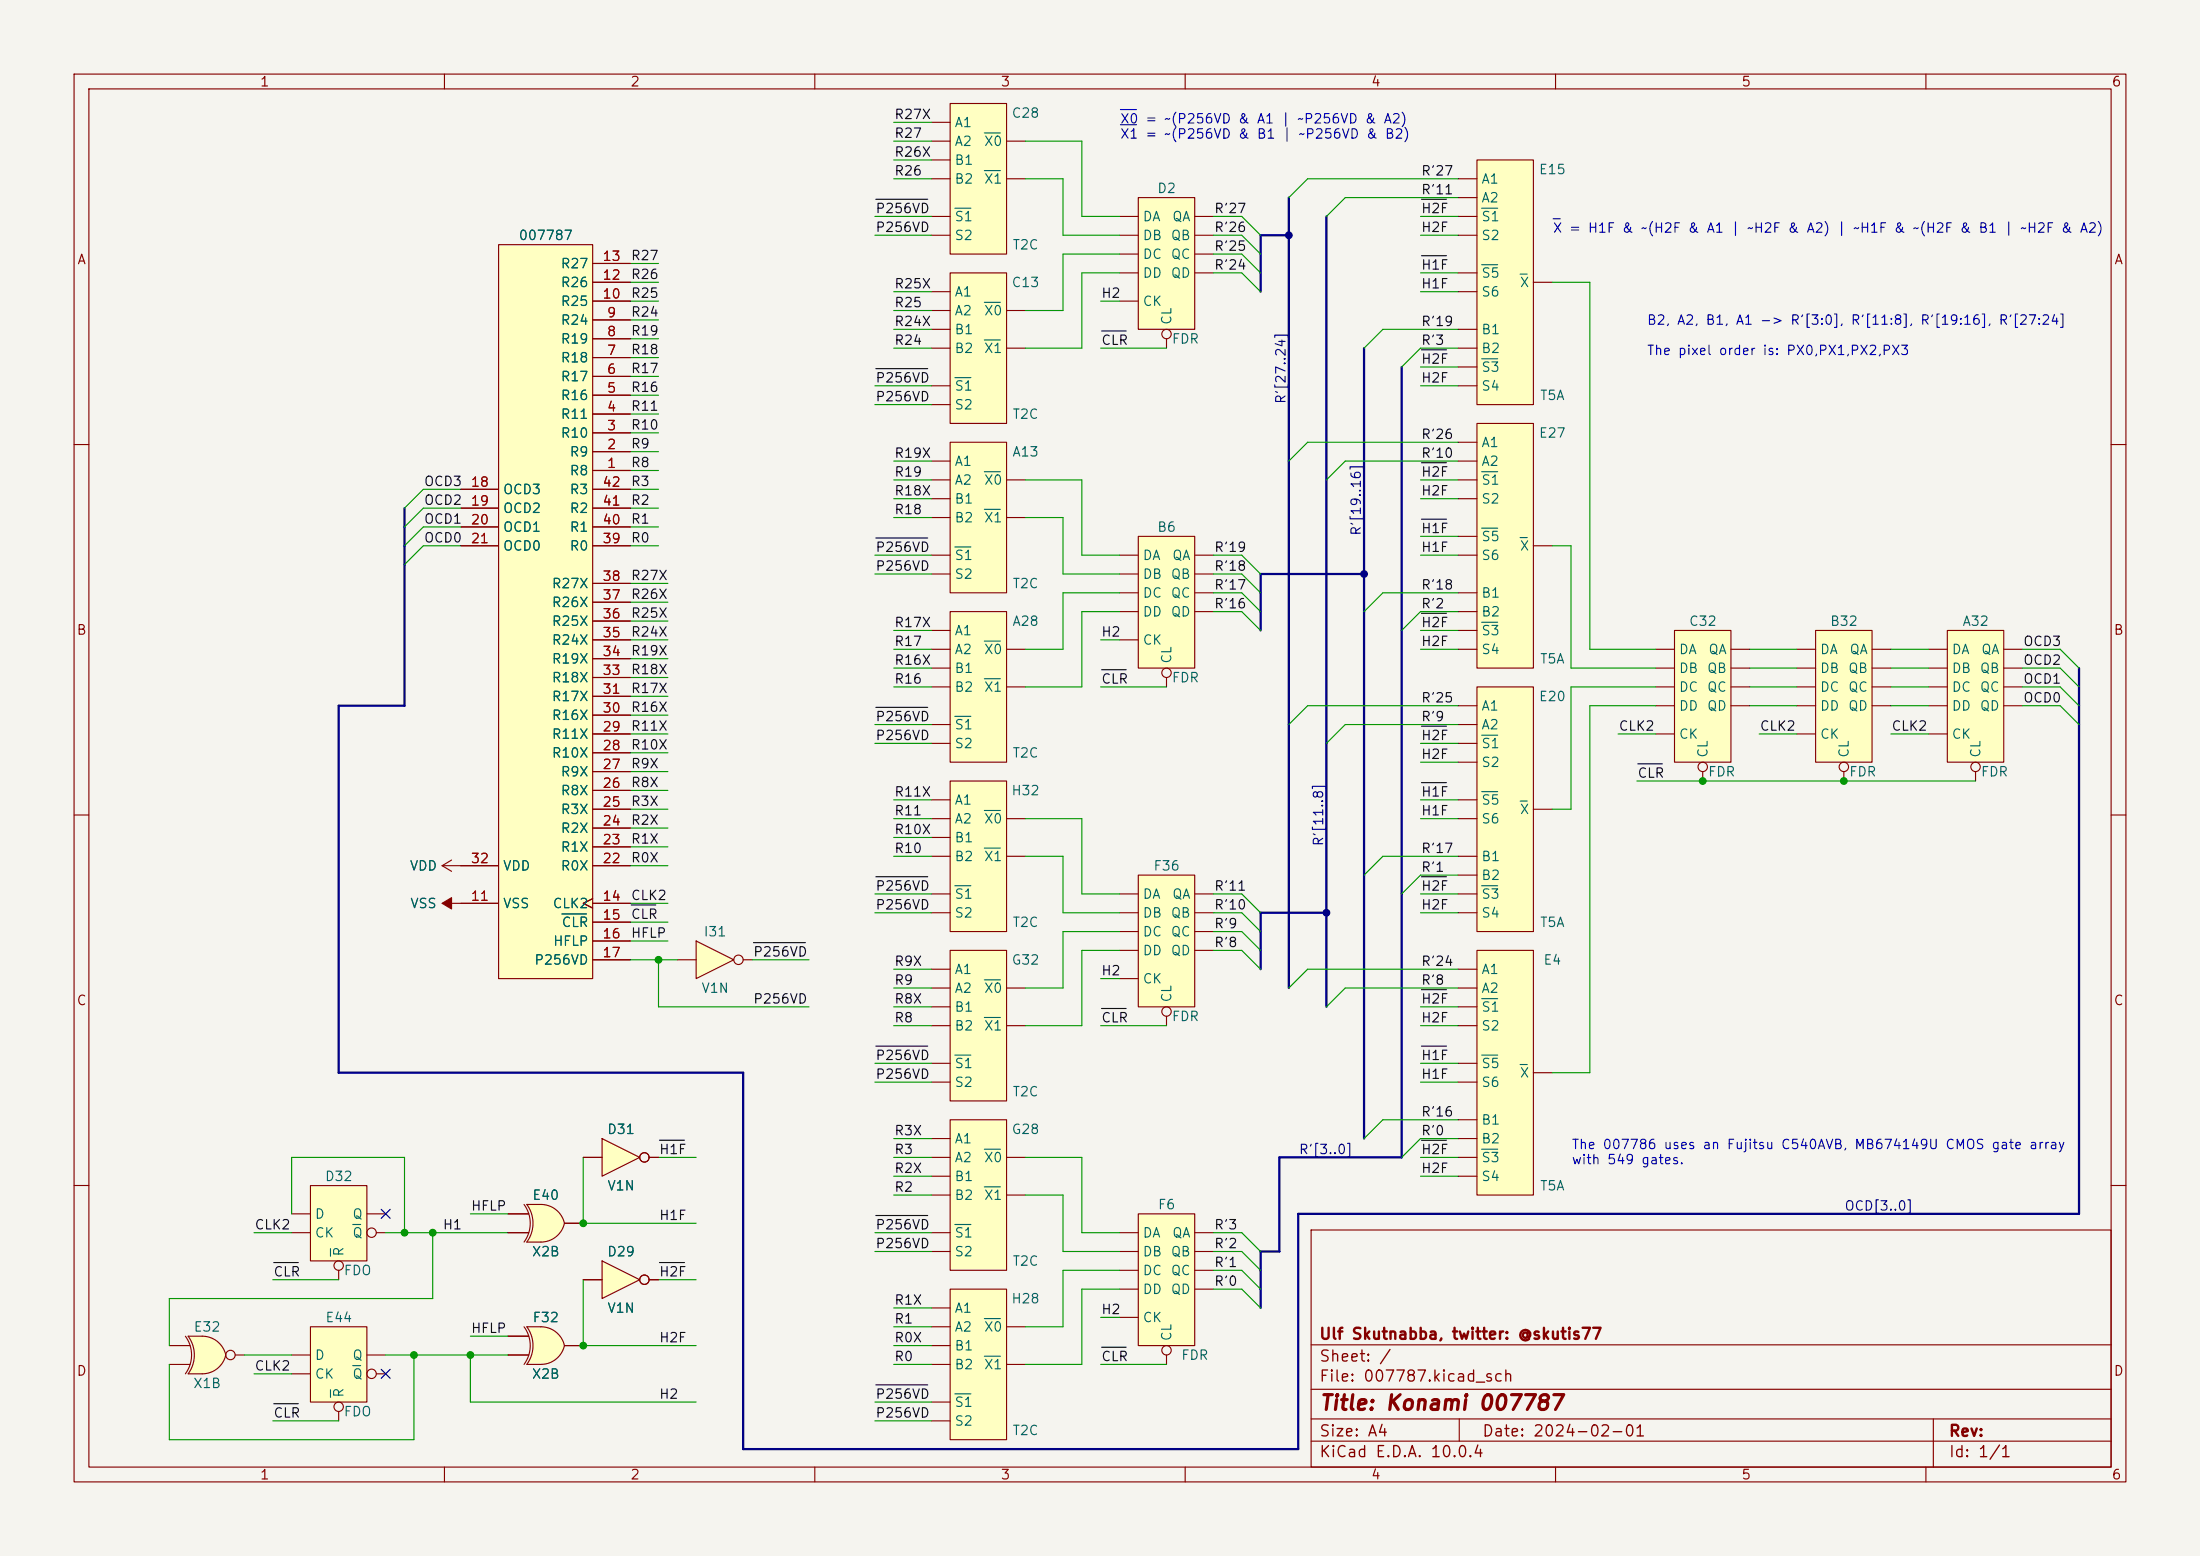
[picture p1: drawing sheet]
<svg xmlns="http://www.w3.org/2000/svg" width="297mm" height="210mm" viewBox="0 0 297 210" stroke-linecap="round" stroke-linejoin="round" font-family="sans-serif">
<path d="M0 0h297v210h-297z" fill="#f5f4ef" stroke="#f5f4ef" stroke-width=".14"/>
<g fill="none" stroke="#840000" stroke-width=".15">
<path d="M10 10h277v190h-277zM12 12h273v186h-273zM60 10v2M110 10v2M160 10v2M210 10v2M260 10v2M10 60h2M285 60h2M10 110h2M285 110h2M10 160h2"/>
<path d="M177 166h108v32h-108zM285 160h2M60 198v2M110 198v2M160 198v2M177 194.5h108M177 191.5h108M177 187.5h108M177 181.5h108M197 191.5v3M210 198v2M260 198v2"/>
<path d="M261 191.5v6.5"/>
</g>
<path d="M128.3 36.8h7.6v20.4h-7.6z" fill="#ffffc2"/>
<path d="M125.7 39.4h2.6M128.3 36.8h7.6v20.4h-7.6zM125.7 41.9h2.6M125.7 44.5h2.6M125.7 47h2.6M125.7 52.1h2.6M125.7 54.6h2.6M135.9 41.9h2.5M135.9 47h2.5" fill="none" stroke="#840000" stroke-width=".15"/>
<path d="M128.9 51h2.2M132.9 40.8h2.2M132.9 45.9h2.2" fill="none" stroke="#006464" stroke-width=".15"/>
<g fill="#ffffc2">
<path d="M71.1 179.1h1.9z"/>
<path d="M71.1 179.1h1.9v5.1h-1.9a4.3 4.3 0 0 0 0-5.1z"/>
</g>
<g fill="#ffffc2" stroke="#ffffc2" stroke-width=".14">
<path d="M73 180.9l3.2 .7a3.2 3.2 0 0 1-3.2 2.5z"/>
<path d="M73 179.1a3.2 3.2 0 0 1 3.2 2.5l-3.2 .7z"/>
</g>
<path d="M70.7 179.1a4.3 4.3 0 0 1 0 5M68.6 180.3h2.8M68.6 182.9h2.8M76.2 181.6a3.2 3.2 0 0 1-3.2 2.5M76.2 181.6h2.5M76.2 181.6a3.2 3.2 0 0 0-3.2-2.5h-1.9a4.3 4.3 0 0 1 0 5" fill="none" stroke="#840000" stroke-width=".15"/>
<path d="M71.1 184.2h1.9z" fill="#840000" stroke="#840000" stroke-width=".15"/>
<path d="M128.3 128.3h7.6v20.3h-7.6z" fill="#ffffc2"/>
<path d="M125.7 130.8h2.6M125.7 133.4h2.6M125.7 135.9h2.6M125.7 138.4h2.6M128.3 128.3h7.6v20.3h-7.6zM135.9 133.4h2.5M135.9 138.4h2.5M125.7 143.5h2.6M125.7 146.1h2.6" fill="none" stroke="#840000" stroke-width=".15"/>
<path d="M132.9 132.2h2.2M132.9 137.3h2.2M128.9 142.4h2.2" fill="none" stroke="#006464" stroke-width=".15"/>
<path d="M153.7 118.1h7.6v17.8h-7.6z" fill="#ffffc2"/>
<g fill="none" stroke="#840000" stroke-width=".15">
<path d="M153.7 118.1h7.6v17.8h-7.6zM151.1 120.7h2.6M151.1 123.2h2.6M151.1 125.7h2.6M151.1 128.3h2.6M151.1 132.1h2.6M157.5 137.2v1.2M161.3 120.7h2.5M161.3 123.2h2.5M161.3 125.7h2.5M161.3 128.3h2.5"/>
<circle cx="157.5" cy="136.5" r=".63"/>
</g>
<path d="M153.7 72.4h7.6v17.8h-7.6z" fill="#ffffc2"/>
<g fill="none" stroke="#840000" stroke-width=".15">
<path d="M151.1 74.9h2.6M151.1 77.5h2.6M153.7 72.4h7.6v17.8h-7.6zM161.3 74.9h2.5M161.3 77.5h2.5M151.1 80h2.6M151.1 82.6h2.6M151.1 86.4h2.6M157.5 91.4v1.3M161.3 80h2.5M161.3 82.6h2.5"/>
<circle cx="157.5" cy="90.8" r=".63"/>
</g>
<path d="M153.7 26.7h7.6v17.8h-7.6z" fill="#ffffc2"/>
<g fill="none" stroke="#840000" stroke-width=".15">
<path d="M151.1 29.2h2.6M151.1 31.8h2.6M151.1 34.3h2.6M151.1 36.8h2.6M153.7 26.7h7.6v17.8h-7.6zM161.3 29.2h2.5M161.3 31.8h2.5M161.3 34.3h2.5M161.3 36.8h2.5M151.1 40.6h2.6M157.5 45.7v1.3"/>
<circle cx="157.5" cy="45.1" r=".63"/>
</g>
<path d="M128.3 14h7.6v20.3h-7.6z" fill="#ffffc2"/>
<path d="M125.7 16.5h2.6M125.7 19.1h2.6M128.3 14h7.6v20.3h-7.6zM135.9 19.1h2.5M125.7 21.6h2.6M125.7 24.1h2.6M125.7 29.2h2.6M125.7 31.8h2.6M135.9 24.1h2.5" fill="none" stroke="#840000" stroke-width=".15"/>
<path d="M132.9 17.9h2.2M128.9 28.1h2.2M132.9 23h2.2" fill="none" stroke="#006464" stroke-width=".15"/>
<path d="M262.9 85.1h7.6v17.8h-7.6z" fill="#ffffc2"/>
<g fill="none" stroke="#840000" stroke-width=".15">
<path d="M260.3 87.6h2.6M260.3 90.2h2.6M260.3 92.7h2.6M260.3 95.3h2.6M260.3 99.1h2.6M262.9 85.1h7.6v17.8h-7.6zM270.5 87.6h2.5M270.5 90.2h2.5M270.5 92.7h2.5M270.5 95.3h2.5M266.7 104.1v1.3"/>
<circle cx="266.7" cy="103.5" r=".63"/>
</g>
<path d="M245.1 85.1h7.6v17.8h-7.6z" fill="#ffffc2"/>
<g fill="none" stroke="#840000" stroke-width=".15">
<path d="M242.6 87.6h2.5M242.6 90.2h2.5M242.6 92.7h2.5M242.6 95.3h2.5M242.6 99.1h2.5M245.1 85.1h7.6v17.8h-7.6zM252.7 87.6h2.6M252.7 90.2h2.6M252.7 92.7h2.6M252.7 95.3h2.6M248.9 104.1v1.3"/>
<circle cx="248.9" cy="103.5" r=".63"/>
</g>
<path d="M226.1 85.1h7.6v17.8h-7.6z" fill="#ffffc2"/>
<g fill="none" stroke="#840000" stroke-width=".15">
<path d="M223.5 87.6h2.6M223.5 90.2h2.6M223.5 92.7h2.6M223.5 95.3h2.6M223.5 99.1h2.6M226.1 85.1h7.6v17.8h-7.6zM233.7 87.6h2.5M233.7 90.2h2.5M233.7 92.7h2.5M233.7 95.3h2.5M229.9 104.1v1.3"/>
<circle cx="229.9" cy="103.5" r=".63"/>
</g>
<path d="M128.3 151.1h7.6v20.4h-7.6z" fill="#ffffc2"/>
<path d="M125.7 153.7h2.6M125.7 156.2h2.6M125.7 158.8h2.6M128.3 151.1h7.6v20.4h-7.6zM135.9 156.2h2.5M125.7 161.3h2.6M125.7 166.4h2.6M125.7 168.9h2.6M135.9 161.3h2.5" fill="none" stroke="#840000" stroke-width=".15"/>
<path d="M132.9 155.1h2.2M128.9 165.3h2.2M132.9 160.2h2.2" fill="none" stroke="#006464" stroke-width=".15"/>
<path d="M199.4 128.3h7.6v33h-7.6z" fill="#ffffc2"/>
<path d="M196.8 130.8h2.6M196.8 133.4h2.6M196.8 135.9h2.6M196.8 138.4h2.6M199.4 128.3h7.6v33h-7.6zM196.8 143.5h2.6M196.8 146.1h2.6M196.8 151.1h2.6M196.8 153.7h2.6M196.8 156.2h2.6M196.8 158.8h2.6M207 144.8h2.5" fill="none" stroke="#840000" stroke-width=".15"/>
<path d="M200 134.8h2.2M200 142.4h2.2M200 155.1h2.2M205.2 143.7h1" fill="none" stroke="#006464" stroke-width=".15"/>
<g fill="#ffffc2">
<path d="M71.1 162.6h1.9z"/>
<path d="M71.1 162.6h1.9v5h-1.9a4.3 4.3 0 0 0 0-5z"/>
</g>
<g fill="#ffffc2" stroke="#ffffc2" stroke-width=".14">
<path d="M73 164.4l3.2 .7a3.2 3.2 0 0 1-3.2 2.5z"/>
<path d="M73 162.6a3.2 3.2 0 0 1 3.2 2.5l-3.2 .7z"/>
</g>
<path d="M68.6 163.8h2.8M68.6 166.4h2.8M70.7 162.6a4.3 4.3 0 0 1 0 5M76.2 165.1a3.2 3.2 0 0 1-3.2 2.5M76.2 165.1h2.5M76.2 165.1a3.2 3.2 0 0 0-3.2-2.5h-1.9a4.3 4.3 0 0 1 0 5" fill="none" stroke="#840000" stroke-width=".15"/>
<path d="M71.1 167.6h1.9z" fill="#840000" stroke="#840000" stroke-width=".15"/>
<path d="M199.4 92.7h7.6v33h-7.6z" fill="#ffffc2"/>
<path d="M196.8 95.3h2.6M196.8 97.8h2.6M199.4 92.7h7.6v33h-7.6zM196.8 100.3h2.6M196.8 102.9h2.6M196.8 108h2.6M196.8 110.5h2.6M196.8 115.6h2.6M196.8 118.1h2.6M207 109.2h2.5M196.8 120.7h2.6M196.8 123.2h2.6" fill="none" stroke="#840000" stroke-width=".15"/>
<path d="M200 99.2h2.2M200 106.8h2.2M200 119.5h2.2M205.2 108.1h1" fill="none" stroke="#006464" stroke-width=".15"/>
<g fill="#ffffc2">
<path d="M25.4 180.3h1.9z"/>
<path d="M25.4 180.3h1.9v5.1h-1.9a4.3 4.3 0 0 0 0-5.1z"/>
</g>
<g fill="#ffffc2" stroke="#ffffc2" stroke-width=".14">
<path d="M27.3 182.2l3.2 .7a3.2 3.2 0 0 1-3.2 2.5z"/>
<path d="M27.3 180.3a3.2 3.2 0 0 1 3.2 2.6l-3.2 .7z"/>
</g>
<g fill="none" stroke="#840000" stroke-width=".15">
<path d="M22.9 181.6h2.8M22.9 184.2h2.8M25 180.3a4.3 4.3 0 0 1 0 5.1M25.4 185.4a4.3 4.3 0 0 0 0-5.1h1.9a3.1 3.1 0 0 1 3.1 2.7 3.2 3.2 0 0 1-3.1 2.4M31.7 182.9h1.3"/>
<circle cx="31.1" cy="182.9" r=".63"/>
</g>
<path d="M25.4 185.4h1.9z" fill="#840000" stroke="#840000" stroke-width=".15"/>
<path d="M81.3 153.7l5.1 2.5-5.1 2.6z" fill="#ffffc2"/>
<g fill="none" stroke="#840000" stroke-width=".15">
<path d="M78.7 156.2h2.6M81.3 153.7l5.1 2.5-5.1 2.6zM87.6 156.2h1.3"/>
<circle cx="87" cy="156.2" r=".63"/>
</g>
<path d="M81.3 170.2l5.1 2.5-5.1 2.6z" fill="#ffffc2"/>
<g fill="none" stroke="#840000" stroke-width=".15">
<path d="M78.7 172.7h2.6M81.3 170.2l5.1 2.5-5.1 2.6zM87.6 172.7h1.3"/>
<circle cx="87" cy="172.7" r=".63"/>
</g>
<path d="M41.9 160h7.6v10.2h-7.6z" fill="#ffffc2"/>
<g fill="none" stroke="#840000" stroke-width=".15">
<path d="M39.4 163.8h2.5M39.4 166.4h2.5M41.9 160h7.6v10.2h-7.6zM45.7 171.5v1.2M49.5 163.8h2.6M50.8 166.4h1.3"/>
<circle cx="45.7" cy="170.8" r=".63"/>
<circle cx="50.2" cy="166.4" r=".63"/>
</g>
<path d="M44.6 168.5v1M47.6 165.3h1.1" fill="none" stroke="#006464" stroke-width=".15"/>
<path d="M41.9 179.1h7.6v10.1h-7.6z" fill="#ffffc2"/>
<g fill="none" stroke="#840000" stroke-width=".15">
<path d="M41.9 179.1h7.6v10.1h-7.6zM39.4 182.9h2.5M39.4 185.4h2.5M45.7 190.5v1.3M49.5 182.9h2.6M50.8 185.4h1.3"/>
<circle cx="45.7" cy="189.9" r=".63"/>
<circle cx="50.2" cy="185.4" r=".63"/>
</g>
<path d="M44.6 187.6v1M47.6 184.3h1.1" fill="none" stroke="#006464" stroke-width=".15"/>
<path d="M199.4 21.6h7.6v33h-7.6z" fill="#ffffc2"/>
<path d="M196.8 24.1h2.6M196.8 26.7h2.6M196.8 29.2h2.6M196.8 31.8h2.6M196.8 36.8h2.6M196.8 39.4h2.6M199.4 21.6h7.6v33h-7.6zM207 38.1h2.5M196.8 44.5h2.6M196.8 47h2.6M196.8 49.5h2.6M196.8 52.1h2.6" fill="none" stroke="#840000" stroke-width=".15"/>
<path d="M200 28.1h2.2M200 35.7h2.2M205.2 37h1M200 48.4h2.2" fill="none" stroke="#006464" stroke-width=".15"/>
<path d="M199.4 57.2h7.6v33h-7.6z" fill="#ffffc2"/>
<path d="M196.8 59.7h2.6M199.4 57.2h7.6v33h-7.6zM196.8 62.2h2.6M196.8 64.8h2.6M196.8 67.3h2.6M196.8 72.4h2.6M196.8 74.9h2.6M207 73.7h2.5M196.8 80h2.6M196.8 82.6h2.6M196.8 85.1h2.6M196.8 87.6h2.6" fill="none" stroke="#840000" stroke-width=".15"/>
<path d="M200 63.7h2.2M200 71.3h2.2M205.2 72.6h1M200 84h2.2" fill="none" stroke="#006464" stroke-width=".15"/>
<path d="M128.3 174h7.6v20.3h-7.6z" fill="#ffffc2"/>
<path d="M125.7 176.5h2.6M125.7 179.1h2.6M128.3 174h7.6v20.3h-7.6zM135.9 179.1h2.5M125.7 181.6h2.6M125.7 184.2h2.6M125.7 189.2h2.6M125.7 191.8h2.6M135.9 184.2h2.5" fill="none" stroke="#840000" stroke-width=".15"/>
<path d="M132.9 178h2.2M128.9 188.1h2.2M132.9 183h2.2" fill="none" stroke="#006464" stroke-width=".15"/>
<path d="M153.7 163.8h7.6v17.8h-7.6z" fill="#ffffc2"/>
<g fill="none" stroke="#840000" stroke-width=".15">
<path d="M59.7 116.8l1.3 .8M59.7 116.8h2.5M61 116.1l-1.3 .7M59.7 121.9h2.5M151.1 166.4h2.6M151.1 168.9h2.6M151.1 171.5h2.6M151.1 174h2.6M151.1 177.8h2.6M153.7 163.8h7.6v17.8h-7.6zM161.3 166.4h2.5M161.3 168.9h2.5"/>
<path d="M161.3 171.5h2.5M161.3 174h2.5M157.5 182.9v1.3"/>
<circle cx="157.5" cy="182.2" r=".63"/>
</g>
<path d="M59.7 121.9l1.3-.7v1.5z" fill="#840000" stroke="#840000" stroke-width=".15"/>
<path d="M94 127l5.1 2.5-5.1 2.6z" fill="#ffffc2"/>
<g fill="none" stroke="#840000" stroke-width=".15">
<path d="M91.4 129.5h2.6M94 127l5.1 2.5-5.1 2.6zM100.3 129.5h1.3"/>
<circle cx="99.7" cy="129.5" r=".63"/>
</g>
<path d="M67.3 33h12.7v99.1h-12.7z" fill="#ffffc2"/>
<g fill="none" stroke="#840000" stroke-width=".15">
<path d="M67.3 33h12.7v99.1h-12.7zM80 38.1h5.1M80 35.6h5.1M80 58.4h5.1M80 55.9h5.1M80 53.3h5.1M80 50.8h5.1M80 48.3h5.1M80 45.7h5.1M80 43.2h5.1M80 40.6h5.1M62.2 66h5.1"/>
<path d="M62.2 68.6h5.1M62.2 71.1h5.1M62.2 73.7h5.1M80 63.5h5.1M80 61h5.1M80 66h5.1M80 68.6h5.1M80 71.1h5.1M80 73.7h5.1M80 78.7h5.1M80 99.1h5.1M80 96.5h5.1"/>
<path d="M80 94h5.1M80 91.4h5.1M80 88.9h5.1M80 86.4h5.1M80 83.8h5.1M80 81.3h5.1M62.2 116.8h5.1M80 116.8h5.1M80 114.3h5.1M80 111.8h5.1M80 109.2h5.1M80 106.7h5.1"/>
<path d="M80 104.1h5.1M80 101.6h5.1M62.2 121.9h5.1M80 121.3l-1.3 .6 1.3 .7M80 121.9h5.1M80 124.5h5.1M80 127h5.1M80 129.5h5.1"/>
</g>
<path d="M75.9 123.4h3.3" fill="none" stroke="#006464" stroke-width=".15"/>
<path d="M128.3 105.4h7.6v20.3h-7.6z" fill="#ffffc2"/>
<path d="M125.7 108h2.6M125.7 110.5h2.6M125.7 113h2.6M125.7 115.6h2.6M128.3 105.4h7.6v20.3h-7.6zM135.9 110.5h2.5M135.9 115.6h2.5M125.7 120.7h2.6M125.7 123.2h2.6" fill="none" stroke="#840000" stroke-width=".15"/>
<path d="M128.9 119.5h2.2M132.9 109.4h2.2M132.9 114.5h2.2" fill="none" stroke="#006464" stroke-width=".15"/>
<path d="M128.3 82.6h7.6v20.3h-7.6z" fill="#ffffc2"/>
<path d="M125.7 85.1h2.6M125.7 87.6h2.6M125.7 90.2h2.6M125.7 92.7h2.6M125.7 97.8h2.6M128.3 82.6h7.6v20.3h-7.6zM135.9 87.6h2.5M135.9 92.7h2.5M125.7 100.3h2.6" fill="none" stroke="#840000" stroke-width=".15"/>
<path d="M128.9 96.7h2.2M132.9 86.5h2.2M132.9 91.6h2.2" fill="none" stroke="#006464" stroke-width=".15"/>
<path d="M128.3 59.7h7.6v20.3h-7.6z" fill="#ffffc2"/>
<g fill="none" stroke="#840000" stroke-width=".15">
<path d="M80 38.1h5.1M80 35.6h5.1M80 58.4h5.1M80 55.9h5.1M80 53.3h5.1M80 50.8h5.1M80 48.3h5.1M80 45.7h5.1M80 43.2h5.1M80 40.6h5.1M128.3 59.7h7.6v20.3h-7.6zM62.2 66h5.1"/>
<path d="M62.2 68.6h5.1M62.2 71.1h5.1M62.2 73.7h5.1M80 63.5h5.1M80 61h5.1M80 66h5.1M80 68.6h5.1M80 71.1h5.1M80 73.7h5.1M80 78.7h5.1M125.7 62.2h2.6M125.7 64.8h2.6"/>
<path d="M125.7 67.3h2.6M125.7 69.9h2.6M125.7 74.9h2.6M125.7 77.5h2.6M135.9 64.8h2.5M135.9 69.9h2.5M80 99.1h5.1M80 96.5h5.1M80 94h5.1M80 91.4h5.1M80 88.9h5.1M80 86.4h5.1"/>
<path d="M80 83.8h5.1M80 81.3h5.1M62.2 116.8h5.1M80 116.8h5.1M80 114.3h5.1M80 111.8h5.1M80 109.2h5.1M80 106.7h5.1M80 104.1h5.1M80 101.6h5.1M62.2 121.9h5.1M80 121.3l-1.3 .6 1.3 .7"/>
<path d="M80 121.9h5.1M80 124.5h5.1M80 127h5.1M80 129.5h5.1M78.7 156.2h2.6M87.6 156.2h1.3M68.6 163.8h2.8M68.6 166.4h2.8M76.2 165.1h2.5M78.7 172.7h2.6M87.6 172.7h1.3M68.6 180.3h2.8"/>
<path d="M68.6 182.9h2.8M76.2 181.6h2.5"/>
<circle cx="87" cy="156.2" r=".63"/>
<circle cx="87" cy="172.7" r=".63"/>
</g>
<path d="M128.9 73.8h2.2M132.9 63.7h2.2M132.9 68.7h2.2M75.9 123.4h3.3" fill="none" stroke="#006464" stroke-width=".15"/>
<g fill="none" stroke="#0f0f0f" stroke-width=".15">
<path d="M118.2 26.9h7M191.9 26.9h3.4M191.9 34.5h3.4M118.2 49.8h7M148.7 44.7h3.3M191.9 47.2h3.4M118.2 72.6h7M191.9 62.5h3.4M191.9 70.1h3.4M118.2 95.5h7M148.7 90.4h3.3M191.9 98h3.4"/>
<path d="M191.9 82.8h3.4M118.2 118.3h7M191.9 118.3h3.4M191.9 105.6h3.4M221.1 103.1h3.3M85.2 122.1h3.3M101.7 127.2h7M148.7 136.1h3.3M191.9 133.6h3.4M89 153.9h3.4M118.2 141.2h7M191.9 141.2h3.4"/>
<path d="M191.9 153.9h3.4M37 170.4h3.3M89 170.4h3.4M118.2 164.1h7M37 189.5h3.3M118.2 186.9h7M148.7 181.8h3.3"/>
</g>
<path d="M174 31.8h-3.8v7.6M174 26.7v106.7M179.1 29.2v106.7M184.1 47v106.7M189.2 49.5v106.7h-16.5v12.7h-2.5v7.6M54.6 68.6v26.7h-8.9v49.5h54.6v50.8h75v-31.8h105.4v-73.6M184.1 77.5h-13.9v7.6M179.1 123.2h-8.9v7.6" fill="none" stroke="#000084" stroke-width=".3"/>
<g fill="none" stroke="#009600" stroke-width=".15">
<path d="M120.6 19.1h5.1M120.6 16.5h5.1M138.4 19.1h7.6v10.1h5.1M85.1 35.6h3.8M85.1 38.1h3.8M118.1 31.8h7.6M118.1 29.2h7.6M120.6 24.1h5.1M120.6 39.4h5.1M120.6 21.6h5.1M138.4 24.1h5.1v7.7h7.6M151.1 34.3h-7.6v7.6h-5.1"/>
<path d="M151.1 36.8h-5.1v10.2h-7.6M163.8 31.8h3.8l2.6 2.5M163.8 29.2h3.8l2.6 2.6M163.8 36.8h3.8l2.6 2.6M163.8 34.3h3.8l2.6 2.5M191.8 31.8h5M191.8 29.2h5M191.8 36.8h5M191.8 39.4h5M196.8 24.1h-20.3l-2.5 2.6M196.8 26.7h-15.2l-2.5 2.5M209.5 38.1h5.1v49.5h8.9"/>
<path d="M85.1 53.3h3.8M85.1 55.9h3.8M85.1 48.3h3.8M85.1 50.8h3.8M85.1 40.6h3.8M85.1 45.7h3.8M85.1 43.2h3.8M85.1 58.4h3.8M118.1 52.1h7.6M118.1 54.6h7.6M120.6 47h5.1M120.6 41.9h5.1"/>
<path d="M120.6 44.5h5.1M148.6 47h8.9M148.6 40.6h2.5M191.8 49.5h5M191.8 52.1h5M196.8 47h-5l-2.6 2.5M196.8 44.5h-10.1l-2.6 2.5M196.8 59.7h-20.3l-2.5 2.5M62.2 73.7h-5.1l-2.5 2.5M62.2 71.1h-5.1l-2.5 2.6M62.2 66h-5.1l-2.5 2.6M62.2 68.6h-5.1l-2.5 2.5"/>
<path d="M85.1 73.7h3.8M85.1 71.1h3.8M85.1 66h3.8M85.1 68.6h3.8M85.1 61h3.8M85.1 63.5h3.8M85.1 78.7h5.1M118.1 74.9h7.6M118.1 77.5h7.6M120.6 64.8h5.1M120.6 69.9h5.1M120.6 62.2h5.1"/>
<path d="M120.6 67.3h5.1M138.4 64.8h7.6v10.1h5.1M138.4 69.9h5.1v7.6h7.6M163.8 74.9h3.8l2.6 2.6M163.8 77.5h3.8l2.6 2.5M191.8 64.8h5M191.8 74.9h5M191.8 72.4h5M191.8 67.3h5M196.8 62.2h-15.2l-2.5 2.6M209.5 73.7h2.6v16.5h11.4M85.1 99.1h5.1"/>
<path d="M85.1 86.4h5.1M85.1 91.4h5.1M85.1 94h5.1M85.1 96.5h5.1M85.1 81.3h5.1M85.1 88.9h5.1M85.1 83.8h5.1M118.1 97.8h7.6M120.6 87.6h5.1M120.6 85.1h5.1M120.6 92.7h5.1M120.6 90.2h5.1"/>
<path d="M148.6 92.7h8.9M148.6 86.4h2.5M151.1 80h-7.6v7.6h-5.1M151.1 82.6h-5.1v10.1h-7.6M163.8 80h3.8l2.6 2.6M163.8 82.6h3.8l2.6 2.5M191.8 87.6h5M191.8 85.1h5M196.8 80h-10.1l-2.6 2.6M196.8 82.6h-5l-2.6 2.5M196.8 95.3h-20.3l-2.5 2.5M196.8 97.8h-15.2l-2.5 2.5"/>
<path d="M218.4 99.1h5.1M223.5 92.7h-11.4v16.5h-2.6M223.5 95.3h-8.9v49.5h-5.1M236.2 87.6h6.4M236.2 92.7h6.4M236.2 95.3h6.4M236.2 90.2h6.4M237.5 99.1h5.1M255.3 87.6h5M255.3 92.7h5M255.3 95.3h5M255.3 90.2h5"/>
<path d="M255.3 99.1h5M273 87.6h5.1l2.6 2.6M273 92.7h5.1l2.6 2.6M273 95.3h5.1l2.6 2.5M273 90.2h5.1l2.6 2.5M85.1 106.7h5.1M85.1 109.2h5.1M85.1 116.8h5.1M85.1 111.8h5.1M85.1 114.3h5.1M85.1 104.1h5.1M85.1 101.6h5.1"/>
<path d="M118.1 100.3h7.6M120.6 108h5.1M120.6 113h5.1M120.6 115.6h5.1M120.6 110.5h5.1M138.4 115.6h5.1v7.6h7.6M138.4 110.5h7.6v10.2h5.1M191.8 108h5M191.8 100.3h5M191.8 102.9h5M191.8 110.5h5M196.8 118.1h-5l-2.6 2.6"/>
<path d="M196.8 115.6h-10.1l-2.6 2.5M221 105.4h45.7M85.1 127h5.1M85.1 124.5h5.1M85.1 121.9h5.1M85.1 129.5h6.3M88.9 129.5v6.4h20.3M101.6 129.5h7.6M118.1 123.2h7.6M118.1 120.7h7.6M120.6 135.9h5.1M120.6 130.8h5.1"/>
<path d="M120.6 138.4h5.1M120.6 133.4h5.1M148.6 138.4h8.9M148.6 132.1h2.5M151.1 128.3h-5.1v10.1h-7.6M151.1 125.7h-7.6v7.7h-5.1M163.8 128.3h3.8l2.6 2.5M163.8 125.7h3.8l2.6 2.6M163.8 123.2h3.8l2.6 2.5M163.8 120.7h3.8l2.6 2.5M191.8 135.9h5M191.8 123.2h5"/>
<path d="M191.8 120.7h5M191.8 138.4h5M196.8 130.8h-20.3l-2.5 2.6M196.8 133.4h-15.2l-2.5 2.5M78.7 156.2v8.9h15.3M88.9 156.2h5.1M118.1 143.5h7.6M118.1 146.1h7.6M120.6 153.7h5.1M120.6 156.2h5.1M120.6 158.8h5.1M138.4 156.2h7.6v10.2h5.1"/>
<path d="M191.8 143.5h5M191.8 146.1h5M191.8 156.2h5M191.8 158.8h5M196.8 153.7h-5l-2.6 2.5M196.8 151.1h-10.1l-2.6 2.6M34.3 166.4h5.1M36.8 172.7h8.9M39.4 163.8v-7.6h15.2v10.2M52.1 166.4h16.5M58.4 166.4v8.9h-35.5v6.3M63.5 163.8h5.1"/>
<path d="M78.7 172.7v8.9h15.3M88.9 172.7h5.1M118.1 166.4h7.6M118.1 168.9h7.6M120.6 179.1h5.1M120.6 161.3h5.1M120.6 176.5h5.1M138.4 161.3h5.1v7.6h7.6M148.6 177.8h2.5M151.1 171.5h-7.6v7.6h-5.1M151.1 174h-5.1v10.2h-7.6M163.8 166.4h3.8l2.6 2.5"/>
<path d="M163.8 168.9h3.8l2.6 2.6M163.8 171.5h3.8l2.6 2.5M163.8 174h3.8l2.6 2.5M33 182.9h6.4M34.3 185.4h5.1M36.8 191.8h8.9M52.1 182.9h16.5M55.9 182.9v11.4h-33v-10.1M63.5 182.9v6.3h30.5M63.5 180.3h5.1M118.1 189.2h7.6M118.1 191.8h7.6"/>
<path d="M120.6 181.6h5.1M120.6 184.2h5.1M148.6 184.2h8.9"/>
</g>
<path d="M51.5 163.2l1.2 1.2M52.7 163.2l-1.2 1.2M51.5 184.8l1.2 1.2M52.7 184.8l-1.2 1.2" fill="none" stroke="#000084" stroke-width=".15"/>
<path d="M151.3 14.8h2.1M151.3 16.8h2.1M209.7 29.5h.9" fill="none" stroke="#0000c2" stroke-width=".15"/>
<g fill="#009600" stroke="#009600" stroke-width=".14">
<circle cx="58.4" cy="166.4" r=".46"/>
<circle cx="78.7" cy="165.1" r=".46"/>
<circle cx="54.6" cy="166.4" r=".46"/>
<circle cx="88.9" cy="129.5" r=".46"/>
<circle cx="55.9" cy="182.9" r=".46"/>
<circle cx="63.5" cy="182.9" r=".46"/>
<circle cx="78.7" cy="181.6" r=".46"/>
<circle cx="248.9" cy="105.4" r=".46"/>
<circle cx="229.9" cy="105.4" r=".46"/>
</g>
<g fill="#000084" stroke="#000084" stroke-width=".14">
<circle cx="179.1" cy="123.2" r=".46"/>
<circle cx="174" cy="31.8" r=".46"/>
<circle cx="184.1" cy="77.5" r=".46"/>
</g>
<text font-size="2" fill="#840000" x="178" y="190.8">Title: Konami 007787</text>
<g font-size="1.5" fill="#840000">
<text x="178" y="184.2">Sheet: /</text>
<text x="178" y="181.2">Ulf Skutnabba, twitter: @skutis77</text>
<text x="178" y="186.9">File: 007787.kicad_sch</text>
<text x="178" y="197.1">KiCad E.D.A. 10.0.4</text>
<text x="178" y="194.3">Size: A4</text>
<text x="200" y="194.3">Date: 2024-02-01</text>
<text x="263" y="194.3">Rev:</text>
<text x="263" y="197.1">Id: 1/1</text>
</g>
<g font-size="1.3" fill="#840000">
<text x="35" y="12">1</text>
<text x="85" y="12">2</text>
<text x="135" y="12">3</text>
<text x="185" y="12">4</text>
<text x="235" y="12">5</text>
<text x="285" y="12">6</text>
<text x="10.3" y="36">A</text>
<text x="285.3" y="36">A</text>
<text x="10.3" y="86">B</text>
<text x="285.3" y="86">B</text>
<text x="10.3" y="136">C</text>
<text x="285.3" y="136">C</text>
<text x="10.3" y="186">D</text>
<text x="285.3" y="186">D</text>
<text x="35" y="200">1</text>
<text x="85" y="200">2</text>
<text x="135" y="200">3</text>
<text x="185" y="200">4</text>
<text x="235" y="200">5</text>
<text x="285" y="200">6</text>
</g>
<g font-size="1.3" fill="#0f0f0f">
<text x="120.6" y="16.4">R27X</text>
<text x="120.6" y="18.9">R27</text>
<text x="120.6" y="21.5">R26X</text>
<text x="118.1" y="29.1">P256VD</text>
<text x="120.6" y="24">R26</text>
<text x="163.8" y="29.1">R'27</text>
<text x="191.8" y="29.1">H2F</text>
<text x="191.8" y="24">R'27</text>
<text x="191.8" y="26.5">R'11</text>
<text x="85.1" y="35.4">R27</text>
<text x="118.1" y="31.6">P256VD</text>
<text x="163.8" y="31.6">R'26</text>
<text x="163.8" y="34.2">R'25</text>
<text x="191.8" y="31.6">H2F</text>
<text x="85.1" y="38">R26</text>
<text x="85.1" y="40.5">R25</text>
<text x="120.6" y="39.2">R25X</text>
<text x="120.6" y="41.8">R25</text>
<text x="148.6" y="40.5">H2</text>
<text x="163.8" y="36.7">R'24</text>
<text x="191.8" y="36.7">H1F</text>
<text x="191.8" y="39.2">H1F</text>
<text x="85.1" y="43.1">R24</text>
<text x="85.1" y="45.6">R19</text>
<text x="120.6" y="46.9">R24</text>
<text x="120.6" y="44.3">R24X</text>
<text x="148.6" y="46.9">CLR</text>
<text x="191.8" y="44.3">R'19</text>
<text x="191.8" y="46.9">R'3</text>
<text x="85.1" y="53.2">R16</text>
<text x="85.1" y="48.1">R18</text>
<text x="85.1" y="50.7">R17</text>
<text x="118.1" y="51.9">P256VD</text>
<text x="191.8" y="49.4">H2F</text>
<text x="191.8" y="51.9">H2F</text>
<text x="85.1" y="55.8">R11</text>
<text x="85.1" y="58.3">R10</text>
<text x="118.1" y="54.5">P256VD</text>
<text x="191.8" y="59.6">R'26</text>
<text x="57.1" y="65.9">OCD3</text>
<text x="85.1" y="63.4">R8</text>
<text x="85.1" y="65.9">R3</text>
<text x="85.1" y="60.8">R9</text>
<text x="120.6" y="62.1">R19X</text>
<text x="120.6" y="64.6">R19</text>
<text x="191.8" y="64.6">H2F</text>
<text x="191.8" y="62.1">R'10</text>
<text x="57.1" y="68.5">OCD2</text>
<text x="57.1" y="71">OCD1</text>
<text x="85.1" y="71">R1</text>
<text x="85.1" y="68.5">R2</text>
<text x="120.6" y="67.2">R18X</text>
<text x="120.6" y="69.7">R18</text>
<text x="191.8" y="67.2">H2F</text>
<text x="57.1" y="73.5">OCD0</text>
<text x="85.1" y="73.5">R0</text>
<text x="118.1" y="74.8">P256VD</text>
<text x="118.1" y="77.3">P256VD</text>
<text x="163.8" y="74.8">R'19</text>
<text x="163.8" y="77.3">R'18</text>
<text x="191.8" y="74.8">H1F</text>
<text x="191.8" y="72.3">H1F</text>
<text x="85.1" y="83.7">R25X</text>
<text x="85.1" y="78.6">R27X</text>
<text x="85.1" y="81.2">R26X</text>
<text x="163.8" y="79.9">R'17</text>
<text x="163.8" y="82.4">R'16</text>
<text x="191.8" y="82.4">R'2</text>
<text x="191.8" y="79.9">R'18</text>
<text x="85.1" y="88.8">R19X</text>
<text x="85.1" y="86.2">R24X</text>
<text x="120.6" y="87.5">R17</text>
<text x="120.6" y="85">R17X</text>
<text x="148.6" y="86.2">H2</text>
<text x="191.8" y="87.5">H2F</text>
<text x="191.8" y="85">H2F</text>
<text x="273" y="87.5">OCD3</text>
<text x="85.1" y="91.3">R18X</text>
<text x="85.1" y="93.9">R17X</text>
<text x="120.6" y="90">R16X</text>
<text x="120.6" y="92.6">R16</text>
<text x="148.6" y="92.6">CLR</text>
<text x="191.8" y="95.1">R'25</text>
<text x="273" y="95.1">OCD0</text>
<text x="273" y="92.6">OCD1</text>
<text x="273" y="90">OCD2</text>
<text x="85.1" y="96.4">R16X</text>
<text x="85.1" y="98.9">R11X</text>
<text x="85.1" y="101.5">R10X</text>
<text x="118.1" y="97.7">P256VD</text>
<text x="118.1" y="100.2">P256VD</text>
<text x="191.8" y="100.2">H2F</text>
<text x="191.8" y="97.7">R'9</text>
<text x="218.4" y="98.9">CLK2</text>
<text x="237.5" y="98.9">CLK2</text>
<text x="255.3" y="98.9">CLK2</text>
<text x="85.1" y="106.6">R8X</text>
<text x="85.1" y="104">R9X</text>
<text x="120.6" y="107.8">R11X</text>
<text x="191.8" y="107.8">H1F</text>
<text x="191.8" y="102.7">H2F</text>
<text x="221" y="105.3">CLR</text>
<text x="85.1" y="109.1">R3X</text>
<text x="85.1" y="111.6">R2X</text>
<text x="120.6" y="110.4">R11</text>
<text x="120.6" y="112.9">R10X</text>
<text x="191.8" y="110.4">H1F</text>
<text x="85.1" y="116.7">R0X</text>
<text x="85.1" y="114.2">R1X</text>
<text x="120.6" y="115.4">R10</text>
<text x="191.8" y="118">R'1</text>
<text x="191.8" y="115.4">R'17</text>
<text x="85.1" y="121.8">CLK2</text>
<text x="85.1" y="124.3">CLR</text>
<text x="118.1" y="120.5">P256VD</text>
<text x="118.1" y="123.1">P256VD</text>
<text x="163.8" y="120.5">R'11</text>
<text x="163.8" y="125.6">R'9</text>
<text x="163.8" y="123.1">R'10</text>
<text x="191.8" y="123.1">H2F</text>
<text x="191.8" y="120.5">H2F</text>
<text x="85.1" y="126.9">HFLP</text>
<text x="101.6" y="129.4">P256VD</text>
<text x="120.6" y="130.7">R9X</text>
<text x="148.6" y="132">H2</text>
<text x="163.8" y="128.1">R'8</text>
<text x="191.8" y="130.7">R'24</text>
<text x="101.6" y="135.8">P256VD</text>
<text x="120.6" y="135.8">R8X</text>
<text x="120.6" y="133.2">R9</text>
<text x="191.8" y="133.2">R'8</text>
<text x="191.8" y="135.8">H2F</text>
<text x="118.1" y="143.4">P256VD</text>
<text x="120.6" y="138.3">R8</text>
<text x="148.6" y="138.3">CLR</text>
<text x="191.8" y="138.3">H2F</text>
<text x="191.8" y="143.4">H1F</text>
<text x="118.1" y="145.9">P256VD</text>
<text x="191.8" y="145.9">H1F</text>
<text x="120.6" y="153.5">R3X</text>
<text x="191.8" y="151">R'16</text>
<text x="191.8" y="153.5">R'0</text>
<text x="88.9" y="156.1">H1F</text>
<text x="120.6" y="158.6">R2X</text>
<text x="120.6" y="161.2">R2</text>
<text x="120.6" y="156.1">R3</text>
<text x="191.8" y="158.6">H2F</text>
<text x="191.8" y="156.1">H2F</text>
<text x="34.3" y="166.2">CLK2</text>
<text x="59.7" y="166.2">H1</text>
<text x="63.5" y="163.7">HFLP</text>
<text x="88.9" y="165">H1F</text>
<text x="118.1" y="166.2">P256VD</text>
<text x="163.8" y="166.2">R'3</text>
<text x="36.8" y="172.6">CLR</text>
<text x="88.9" y="172.6">H2F</text>
<text x="118.1" y="168.8">P256VD</text>
<text x="163.8" y="173.9">R'0</text>
<text x="163.8" y="168.8">R'2</text>
<text x="163.8" y="171.3">R'1</text>
<text x="120.6" y="176.4">R1X</text>
<text x="120.6" y="178.9">R1</text>
<text x="148.6" y="177.7">H2</text>
<text x="34.3" y="185.3">CLK2</text>
<text x="63.5" y="180.2">HFLP</text>
<text x="88.9" y="181.5">H2F</text>
<text x="120.6" y="181.5">R0X</text>
<text x="120.6" y="184">R0</text>
<text x="148.6" y="184">CLR</text>
<text x="36.8" y="191.6">CLR</text>
<text x="88.9" y="189.1">H2</text>
<text x="118.1" y="191.6">P256VD</text>
<text x="118.1" y="189.1">P256VD</text>
</g>
<g font-size="1.3" fill="#006464">
<text x="128.8" y="17.5">A1</text>
<text x="136.5" y="16.2">C28</text>
<text x="128.8" y="20">A2</text>
<text x="128.8" y="22.6">B1</text>
<text x="132.8" y="20">X0</text>
<text x="207.7" y="23.8">E15</text>
<text x="128.8" y="25.1">B2</text>
<text x="132.8" y="25.1">X1</text>
<text x="156.1" y="26.4">D2</text>
<text x="199.9" y="25.1">A1</text>
<text x="199.9" y="27.6">A2</text>
<text x="69.9" y="32.7">007787</text>
<text x="128.8" y="30.2">S1</text>
<text x="128.8" y="32.7">S2</text>
<text x="136.6" y="34">T2C</text>
<text x="154.2" y="30.2">DA</text>
<text x="154.2" y="32.7">DB</text>
<text x="154.2" y="35.3">DC</text>
<text x="158" y="32.7">QB</text>
<text x="158" y="35.3">QC</text>
<text x="158.2" y="30.2">QA</text>
<text x="199.9" y="30.2">S1</text>
<text x="199.9" y="32.7">S2</text>
<text x="75.6" y="41.6">R25</text>
<text x="75.6" y="39.1">R26</text>
<text x="75.6" y="36.5">R27</text>
<text x="128.8" y="40.3">A1</text>
<text x="136.5" y="39.1">C13</text>
<text x="154.2" y="37.8">DD</text>
<text x="154.2" y="41.6">CK</text>
<text x="158" y="37.8">QD</text>
<text x="199.9" y="37.8">S5</text>
<text x="199.9" y="40.3">S6</text>
<text x="205.1" y="39.1">X</text>
<text x="75.6" y="46.7">R19</text>
<text x="75.6" y="44.2">R24</text>
<text x="128.8" y="42.9">A2</text>
<text x="128.8" y="45.4">B1</text>
<text x="128.8" y="48">B2</text>
<text x="132.8" y="42.9">X0</text>
<text x="132.8" y="48">X1</text>
<text x="158.1" y="46.7">FDR</text>
<text x="158.5" y="43.9" transform="rotate(-90 158.5 43.9)">CL</text>
<text x="199.9" y="45.4">B1</text>
<text x="199.9" y="48">B2</text>
<text x="75.6" y="51.8">R17</text>
<text x="75.6" y="49.2">R18</text>
<text x="128.8" y="53">S1</text>
<text x="199.9" y="50.5">S3</text>
<text x="199.9" y="53">S4</text>
<text x="75.6" y="59.4">R10</text>
<text x="75.6" y="56.9">R11</text>
<text x="75.6" y="54.3">R16</text>
<text x="128.8" y="55.6">S2</text>
<text x="136.6" y="56.9">T2C</text>
<text x="207.7" y="59.4">E27</text>
<text x="207.8" y="54.3">T5A</text>
<text x="76.8" y="64.5">R8</text>
<text x="76.8" y="61.9">R9</text>
<text x="128.8" y="63.2">A1</text>
<text x="128.8" y="65.7">A2</text>
<text x="132.8" y="65.7">X0</text>
<text x="136.6" y="61.9">A13</text>
<text x="199.9" y="60.7">A1</text>
<text x="199.9" y="63.2">A2</text>
<text x="199.9" y="65.7">S1</text>
<text x="67.8" y="67">OCD3</text>
<text x="67.8" y="69.6">OCD2</text>
<text x="76.8" y="69.6">R2</text>
<text x="76.8" y="67">R3</text>
<text x="128.8" y="68.3">B1</text>
<text x="128.8" y="70.8">B2</text>
<text x="132.8" y="70.8">X1</text>
<text x="199.9" y="68.3">S2</text>
<text x="67.8" y="72.1">OCD1</text>
<text x="67.8" y="74.6">OCD0</text>
<text x="76.8" y="74.6">R0</text>
<text x="76.8" y="72.1">R1</text>
<text x="128.8" y="75.9">S1</text>
<text x="154.2" y="75.9">DA</text>
<text x="156.1" y="72.1">B6</text>
<text x="158.2" y="75.9">QA</text>
<text x="199.9" y="73.4">S5</text>
<text x="199.9" y="75.9">S6</text>
<text x="205.1" y="74.6">X</text>
<text x="74.4" y="82.3">R26X</text>
<text x="74.4" y="79.7">R27X</text>
<text x="128.8" y="78.4">S2</text>
<text x="136.6" y="79.7">T2C</text>
<text x="154.2" y="78.4">DB</text>
<text x="154.2" y="81">DC</text>
<text x="154.2" y="83.5">DD</text>
<text x="158" y="78.4">QB</text>
<text x="158" y="81">QC</text>
<text x="158" y="83.5">QD</text>
<text x="199.9" y="81">B1</text>
<text x="199.9" y="83.5">B2</text>
<text x="74.4" y="89.9">R19X</text>
<text x="74.4" y="87.3">R24X</text>
<text x="74.4" y="84.8">R25X</text>
<text x="128.8" y="86.1">A1</text>
<text x="128.8" y="88.6">A2</text>
<text x="132.8" y="88.6">X0</text>
<text x="136.6" y="84.8">A28</text>
<text x="154.2" y="87.3">CK</text>
<text x="158.5" y="89.7" transform="rotate(-90 158.5 89.7)">CL</text>
<text x="199.9" y="86.1">S3</text>
<text x="199.9" y="88.6">S4</text>
<text x="207.8" y="89.9">T5A</text>
<text x="226.6" y="88.6">DA</text>
<text x="227.9" y="84.8">C32</text>
<text x="230.5" y="88.6">QA</text>
<text x="245.6" y="88.6">DA</text>
<text x="247" y="84.8">B32</text>
<text x="249.6" y="88.6">QA</text>
<text x="263.4" y="88.6">DA</text>
<text x="264.8" y="84.8">A32</text>
<text x="267.4" y="88.6">QA</text>
<text x="74.4" y="95">R17X</text>
<text x="74.4" y="92.4">R18X</text>
<text x="128.8" y="91.1">B1</text>
<text x="128.8" y="93.7">B2</text>
<text x="132.8" y="93.7">X1</text>
<text x="158.1" y="92.4">FDR</text>
<text x="207.7" y="95">E20</text>
<text x="226.6" y="91.1">DB</text>
<text x="226.6" y="93.7">DC</text>
<text x="230.4" y="91.1">QB</text>
<text x="230.4" y="93.7">QC</text>
<text x="245.6" y="91.1">DB</text>
<text x="245.6" y="93.7">DC</text>
<text x="249.4" y="91.1">QB</text>
<text x="249.4" y="93.7">QC</text>
<text x="263.4" y="91.1">DB</text>
<text x="263.4" y="93.7">DC</text>
<text x="267.2" y="91.1">QB</text>
<text x="267.2" y="93.7">QC</text>
<text x="74.4" y="100">R11X</text>
<text x="74.4" y="97.5">R16X</text>
<text x="128.8" y="98.8">S1</text>
<text x="128.8" y="101.3">S2</text>
<text x="199.9" y="96.2">A1</text>
<text x="199.9" y="98.8">A2</text>
<text x="199.9" y="101.3">S1</text>
<text x="226.6" y="96.2">DD</text>
<text x="226.6" y="100">CK</text>
<text x="230.4" y="96.2">QD</text>
<text x="245.6" y="96.2">DD</text>
<text x="245.6" y="100">CK</text>
<text x="249.4" y="96.2">QD</text>
<text x="263.4" y="96.2">DD</text>
<text x="263.4" y="100">CK</text>
<text x="267.2" y="96.2">QD</text>
<text x="74.4" y="102.6">R10X</text>
<text x="75.6" y="107.7">R8X</text>
<text x="75.6" y="105.1">R9X</text>
<text x="136.5" y="107.7">H32</text>
<text x="136.6" y="102.6">T2C</text>
<text x="199.9" y="103.8">S2</text>
<text x="230.5" y="105.1">FDR</text>
<text x="230.8" y="102.4" transform="rotate(-90 230.8 102.4)">CL</text>
<text x="249.5" y="105.1">FDR</text>
<text x="249.9" y="102.4" transform="rotate(-90 249.9 102.4)">CL</text>
<text x="267.3" y="105.1">FDR</text>
<text x="267.7" y="102.4" transform="rotate(-90 267.7 102.4)">CL</text>
<text x="75.6" y="112.7">R2X</text>
<text x="75.6" y="110.2">R3X</text>
<text x="128.8" y="108.9">A1</text>
<text x="128.8" y="111.5">A2</text>
<text x="132.8" y="111.5">X0</text>
<text x="199.9" y="108.9">S5</text>
<text x="199.9" y="111.5">S6</text>
<text x="205.1" y="110.2">X</text>
<text x="55.2" y="117.8">VDD</text>
<text x="67.8" y="117.8">VDD</text>
<text x="75.6" y="117.8">R0X</text>
<text x="75.6" y="115.3">R1X</text>
<text x="128.8" y="114">B1</text>
<text x="128.8" y="116.5">B2</text>
<text x="132.8" y="116.5">X1</text>
<text x="155.6" y="117.8">F36</text>
<text x="199.9" y="116.5">B1</text>
<text x="199.9" y="119.1">B2</text>
<text x="55.3" y="122.9">VSS</text>
<text x="67.8" y="122.9">VSS</text>
<text x="74.5" y="122.9">CLK2</text>
<text x="75.7" y="125.4">CLR</text>
<text x="128.8" y="121.6">S1</text>
<text x="128.8" y="124.2">S2</text>
<text x="136.6" y="125.4">T2C</text>
<text x="154.2" y="121.6">DA</text>
<text x="154.2" y="124.2">DB</text>
<text x="158" y="124.2">QB</text>
<text x="158.2" y="121.6">QA</text>
<text x="199.9" y="121.6">S3</text>
<text x="199.9" y="124.2">S4</text>
<text x="207.8" y="125.4">T5A</text>
<text x="72" y="130.5">P256VD</text>
<text x="74.6" y="128">HFLP</text>
<text x="94.9" y="126.7">I31</text>
<text x="128.8" y="131.8">A1</text>
<text x="136.5" y="130.5">G32</text>
<text x="154.2" y="126.7">DC</text>
<text x="154.2" y="129.2">DD</text>
<text x="158" y="126.7">QC</text>
<text x="158" y="129.2">QD</text>
<text x="199.9" y="131.8">A1</text>
<text x="208.3" y="130.5">E4</text>
<text x="94.6" y="134.3">V1N</text>
<text x="128.8" y="134.3">A2</text>
<text x="128.8" y="136.9">B1</text>
<text x="132.8" y="134.3">X0</text>
<text x="154.2" y="133.1">CK</text>
<text x="158.5" y="135.4" transform="rotate(-90 158.5 135.4)">CL</text>
<text x="199.9" y="134.3">A2</text>
<text x="199.9" y="136.9">S1</text>
<text x="128.8" y="139.4">B2</text>
<text x="132.8" y="139.4">X1</text>
<text x="158.1" y="138.1">FDR</text>
<text x="199.9" y="139.4">S2</text>
<text x="128.8" y="144.5">S1</text>
<text x="128.8" y="147">S2</text>
<text x="136.6" y="148.3">T2C</text>
<text x="199.9" y="144.5">S5</text>
<text x="199.9" y="147">S6</text>
<text x="205.1" y="145.8">X</text>
<text x="81.9" y="153.4">D31</text>
<text x="128.8" y="154.6">A1</text>
<text x="136.5" y="153.4">G28</text>
<text x="199.9" y="152.1">B1</text>
<text x="199.9" y="154.6">B2</text>
<text x="43.8" y="159.7">D32</text>
<text x="81.9" y="161">V1N</text>
<text x="128.8" y="157.2">A2</text>
<text x="128.8" y="159.7">B1</text>
<text x="132.8" y="157.2">X0</text>
<text x="199.9" y="157.2">S3</text>
<text x="199.9" y="159.7">S4</text>
<text x="207.8" y="161">T5A</text>
<text x="42.4" y="164.8">D</text>
<text x="42.4" y="167.3">CK</text>
<text x="47.5" y="164.8">Q</text>
<text x="47.5" y="167.3">Q</text>
<text x="71.8" y="162.3">E40</text>
<text x="128.8" y="162.3">B2</text>
<text x="128.8" y="167.3">S1</text>
<text x="132.8" y="162.3">X1</text>
<text x="154.2" y="167.3">DA</text>
<text x="156.2" y="163.5">F6</text>
<text x="158.2" y="167.3">QA</text>
<text x="46.3" y="172.4">FDO</text>
<text x="46.7" y="169.7" transform="rotate(-90 46.7 169.7)">R</text>
<text x="71.7" y="169.9">X2B</text>
<text x="81.9" y="169.9">D29</text>
<text x="128.8" y="169.9">S2</text>
<text x="136.6" y="171.2">T2C</text>
<text x="154.2" y="169.9">DB</text>
<text x="154.2" y="172.4">DC</text>
<text x="158" y="169.9">QB</text>
<text x="158" y="172.4">QC</text>
<text x="43.8" y="178.8">E44</text>
<text x="71.8" y="178.8">F32</text>
<text x="81.9" y="177.5">V1N</text>
<text x="128.8" y="177.5">A1</text>
<text x="136.5" y="176.2">H28</text>
<text x="154.2" y="175">DD</text>
<text x="154.2" y="178.8">CK</text>
<text x="158" y="175">QD</text>
<text x="26.1" y="180">E32</text>
<text x="42.4" y="183.9">D</text>
<text x="47.5" y="183.9">Q</text>
<text x="128.8" y="180">A2</text>
<text x="128.8" y="182.6">B1</text>
<text x="128.8" y="185.1">B2</text>
<text x="132.8" y="180">X0</text>
<text x="132.8" y="185.1">X1</text>
<text x="158.5" y="181.1" transform="rotate(-90 158.5 181.1)">CL</text>
<text x="159.4" y="183.9">FDR</text>
<text x="26" y="187.7">X1B</text>
<text x="42.4" y="186.4">CK</text>
<text x="46.3" y="191.5">FDO</text>
<text x="46.7" y="188.7" transform="rotate(-90 46.7 188.7)">R</text>
<text x="47.5" y="186.4">Q</text>
<text x="71.7" y="186.4">X2B</text>
<text x="128.8" y="190.2">S1</text>
<text x="128.8" y="192.7">S2</text>
<text x="136.6" y="194">T2C</text>
</g>
<g font-size="1.3" fill="#0000c2">
<text x="151.1" y="17">X0 = ~(P256VD &amp; A1 | ~P256VD &amp; A2)</text>
<text x="151.1" y="19">X1 = ~(P256VD &amp; B1 | ~P256VD &amp; B2)</text>
<text x="209.5" y="31.7">X = H1F &amp; ~(H2F &amp; A1 | ~H2F &amp; A2) | ~H1F &amp; ~(H2F &amp; B1 | ~H2F &amp; A2)</text>
<text x="222.2" y="44.1">B2, A2, B1, A1 -&gt; R'[3:0], R'[11:8], R'[19:16], R'[27:24]</text>
<text x="222.2" y="48.2">The pixel order is: PX0,PX1,PX2,PX3</text>
<text x="212.1" y="155.4">The 007786 uses an Fujitsu C540AVB, MB674149U CMOS gate array</text>
<text x="212.1" y="157.5">with 549 gates.</text>
</g>
<g font-size="1.3" fill="#a90000">
<text x="81.2" y="35.5">13</text>
<text x="81.2" y="40.6">10</text>
<text x="81.2" y="38.1">12</text>
<text x="81.8" y="45.7">8</text>
<text x="81.8" y="43.2">9</text>
<text x="81.8" y="53.3">5</text>
<text x="81.8" y="50.8">6</text>
<text x="81.8" y="48.2">7</text>
<text x="81.8" y="58.4">3</text>
<text x="81.8" y="55.9">4</text>
<text x="81.8" y="63.5">1</text>
<text x="81.8" y="60.9">2</text>
<text x="63.5" y="66">18</text>
<text x="63.5" y="68.6">19</text>
<text x="63.5" y="71.1">20</text>
<text x="81.2" y="71.1">40</text>
<text x="81.2" y="68.6">41</text>
<text x="81.2" y="66">42</text>
<text x="63.5" y="73.6">21</text>
<text x="81.2" y="73.6">39</text>
<text x="81.2" y="83.8">36</text>
<text x="81.2" y="81.3">37</text>
<text x="81.2" y="78.7">38</text>
<text x="81.2" y="88.9">34</text>
<text x="81.2" y="86.3">35</text>
<text x="81.2" y="94">31</text>
<text x="81.2" y="91.4">33</text>
<text x="81.2" y="101.6">28</text>
<text x="81.2" y="99">29</text>
<text x="81.2" y="96.5">30</text>
<text x="81.2" y="106.7">26</text>
<text x="81.2" y="104.1">27</text>
<text x="81.2" y="111.7">24</text>
<text x="81.2" y="109.2">25</text>
<text x="63.5" y="116.8">32</text>
<text x="81.2" y="116.8">22</text>
<text x="81.2" y="114.3">23</text>
<text x="63.5" y="121.9">11</text>
<text x="81.2" y="121.9">14</text>
<text x="81.2" y="124.4">15</text>
<text x="81.2" y="127">16</text>
<text x="81.2" y="129.5">17</text>
</g>
<g font-size="1.3" fill="#000084">
<text x="173.9" y="54.6" transform="rotate(-90 173.9 54.6)">R'[27..24]</text>
<text x="184" y="72.4" transform="rotate(-90 184 72.4)">R'[19..16]</text>
<text x="178.9" y="114.3" transform="rotate(-90 178.9 114.3)">R'[11..8]</text>
<text x="175.3" y="156.1">R'[3..0]</text>
<text x="248.9" y="163.7">OCD[3..0]</text>
</g>
</svg>
